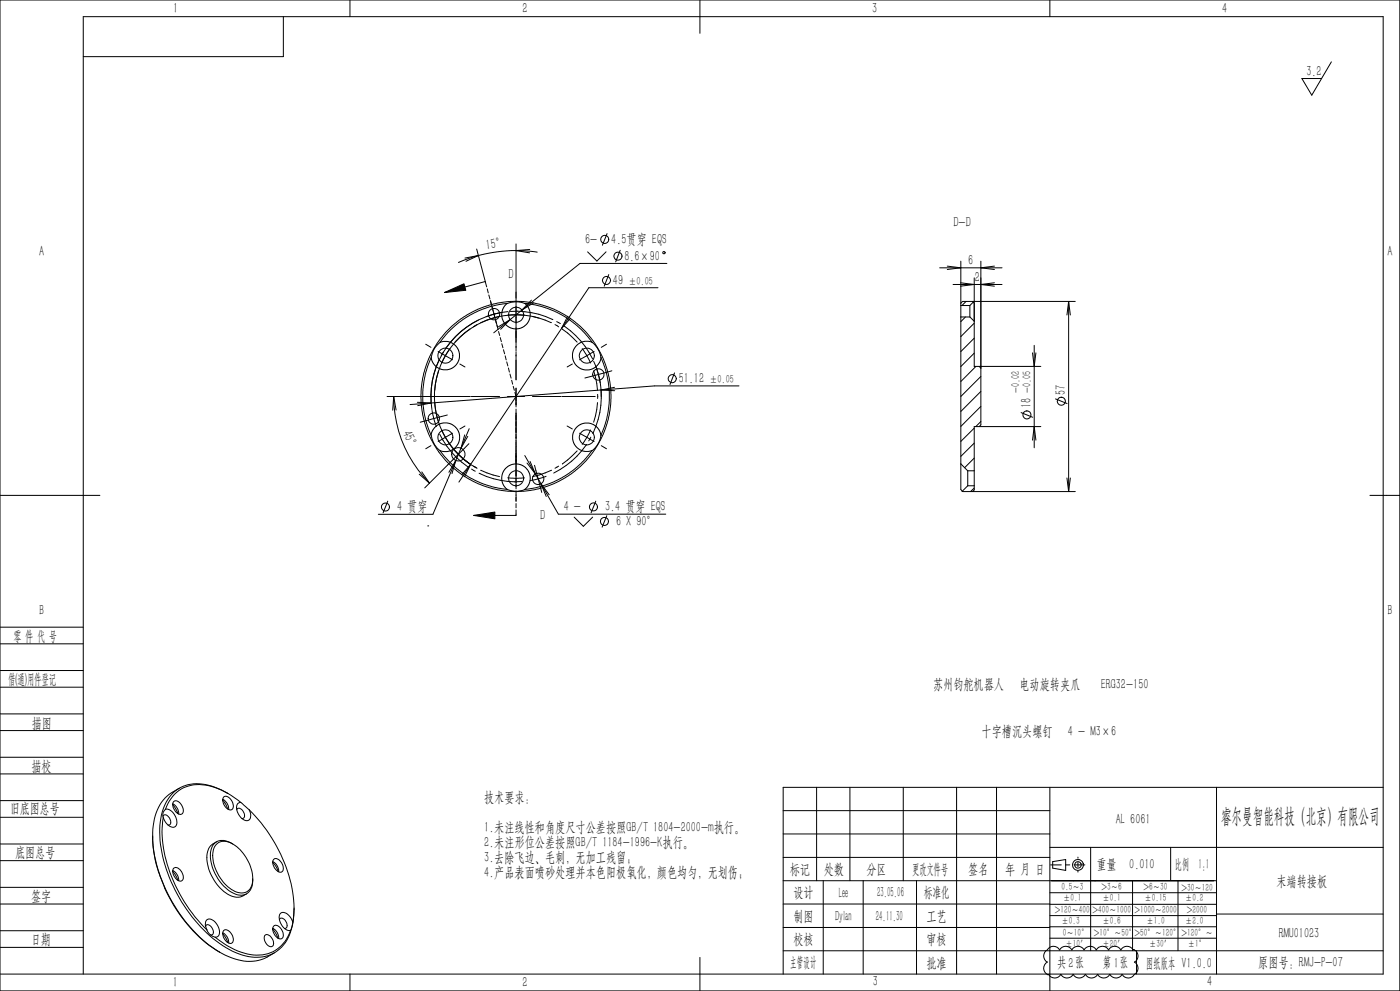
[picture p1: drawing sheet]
<svg xmlns="http://www.w3.org/2000/svg" width="420mm" height="297mm" viewBox="0 0 420 297" stroke-linecap="round" stroke-linejoin="round" font-family="sans-serif">
<g fill="none" stroke="#000" stroke-width=".3">
<path d="M0 0h419.9v297h-419.9zM85 5v12h-60M105 0v5M210 0v10M315 0v5M399.4 18.5l-5.9 10-2.9-5h5.9M143 74.6l2.6 9.8M143.5 76.6l-6 2.1M143.5 76.6l-3.7 1.7M143.5 76.6l-4 .7M154.8 75.1a45.4 45.4 0 0 0-11.3 1.5M154.8 75.1l6.4 .5"/>
<path d="M154.8 73.1v32M154.8 75.1l4.1 .7M158.9 74.8l-4.1 .3M176.3 75.5l2.8 2.7 2.7-2.7M182.1 70l-1.4 3.5M186.1 75l-1.4 3.5M200.1 79h-26.1l-25.9 20.7M284.2 79.8l4 .5-4 .5M288.2 78.3v13.3M294.3 78.3v49l-.5 .5M298.3 79.8l-4 .5 4 .5M133.3 87.7l5.9-2.7 .5 2z"/>
<path d="M141 98.6l-1.6 1.2-2.9 2.7M143.1 97.3l-1.1 .7M143.6 95.9a25.9 25.9 0 0 0-9.9 8.5M145.5 84.4l.5 1.6M145.6 84.4l-12.3 3.3M146.2 86.6l.3 1.2M146.6 88.4l.4 1.2M147.1 90.1l2.2 8.1M147.2 90.2l.2 1.2M147.6 92l.4 1.3M148.1 93.9l.3 1.2M148.6 95.7l.3 1.2"/>
<path d="M149.1 97.5l.3 1.2M149.6 97.9l3.5-2.1-2.9 2.9M149.6 99.4l.3 1.1M149.9 94.8l-5.7 1.9M150.7 93.6l-4.9 1.3M152.1 91l-.8 .7-.6 1.1-.2 2.1 .9 2.1 1.6 1.2 1.7 .4 1.1-.1 1.1-.5 1.2-.9 .7-1.3 .2-2.1-.5-1.5-1-1.3 2.3 .3 4.6 1.3 2.6 1.1 2.7 1.4 4.5 3.6 3.4 4M152.1 91l.7-.2a7 7 0 0 1 4.7 .2M152.1 91l-3 .4-2.4 .6-3.2 1.2-2.4 1.2-4.8 3.4-2 1.9-2.3 2.8M152.3 94.4h5M152.4 93.4a25.6 25.6 0 0 0-22.8 29.4M153.1 93.3a25.4 25.4 0 0 1 12.8 2.5M159.4 90l-2.8 2.9 3.5-2.1"/>
<path d="M159.8 94.8l5.6 1.9M161.5 95.3a24.5 24.5 0 0 0-29.3 14.2 24.5 24.5 0 0 0 10.7 30.8M166.5 97.3l1.1 .7M167 96.4l1.1 .6M168.7 98.6l1.6 1.2 2.8 2.7M169.2 97.7l.2 .1a25.6 25.6 0 0 1 8.4 9.7M170.3 94.8l-1.9 3.7 2.8-3.1M182.6 82.3l-1.3 3.5M197.4 86.2h-20.7l-35.5 53M281.9 80.3h18.7M285.9 85.3h14.7M288.2 84.8l4.1 .5-4.1 .5"/>
<path d="M288.2 91.6v3.4M288.2 95h2.8M288.2 95v44M288.2 91.6h2.8M289.6 95l-1.4 1.4M289.8 90.3l-1.2 1.3M291 91.6v3.4M291.8 90.3l.2 .3M292 90.6l.3 .3v5.4l-1.3-1.3M292 90.6l-1 1M292.3 96.9l-4.1 4M292.3 83.3v26.5h20"/>
<path d="M298.3 84.8l-4 .5 4 .5M320.6 90.3l-.5 4.1M320.6 90.3l.5 4.1M320.6 90.3v57M322.6 90.3h-33.8l-.6 .5M116.1 118.8h25M118.1 118.8a36.5 36.5 0 0 0 10.8 26M118.1 118.8l.7 4.1M118.1 118.8l-.3 4.1M127.7 103.2l1.6 .9M129.4 107.2l-1.1 2.5-.7 2.7-.8 5 .1 3.5 .4 3.4 .7 2.7 1.3 3.5M130.3 118.2v1.2"/>
<path d="M131.3 103.3l.7-.7 2.2-.3 1.3 .4 .9 .7 .9 1 .5 1.6v1.4l-.4 1.1-.6 .9-1 .9-1.6 .5h-1.2l-1.3-.4-1-.6-.8-1-.5-1.4a5.1 5.1 0 0 1 1.9-4.1zM131.4 105.3l2.2 1.3M131.6 111.1l-.6 1.9-.6 3.9M131.8 107.7l-.1 .2a25.4 25.4 0 0 0-2.4 12.6M133 105.5l-.6 1.1M133.6 106.6l-1.1 2.2M133.6 106.6l2.2 1.2M135 104.5l-1.4 2.1M138 109.1l1.5 .9M141.4 118.8h8.4M150.1 101.2l.3 1.2M150.5 103l.4 1.2"/>
<path d="M151 104.8l.4 1.2M151.6 106.6l.2 1.3M152 108.5l.4 1.2M152.3 118.8h5M152.5 110.3l.3 1.2M153 112.1l.3 1.2M153.5 114l.3 1.1M154 115.8l.3 1.2M154.5 117.6l.3 1.2M154.8 105.4v8.4M154.8 116.3v5.7M159.8 118.8h8.4"/>
<path d="M168.5 118.8h10.1M171.7 109.1l-1.6 .9M174.7 104.5l1.4 2.1M176.1 106.6l1.1 2.2M176.1 106.6l-2.2 1.2M177.6 102.6l.5 .4a7.6 7.6 0 0 1 2.2 4.2M177.6 102.6l-1-.3h-1.4l-1.3 .5-.8 .6-1 1.4-.4 1.2 .1 1.4 .5 1.4 .6 .8 1.6 1 1 .3 1.4-.1 1.3-.5 .8-.6 1.1-1.5 .2-1M178.1 108.3a24.5 24.5 0 0 1 2.3 10.6M178.1 111.1l.9 3.8 .2 2M178.2 105.3l-2.1 1.3M178.7 109.9l.8 2.3 .5 2.5M179.3 118.2v1.2"/>
<path d="M180.3 107.1l1.1 2.9 .8 3 .6 4.4v3.5l-.5 3.3-.8 3.1-1.2 3.2M180.3 117.1a25.1 25.1 0 0 1-2.5 12.8M181.9 103.2l-1.5 .9M183.6 111.1l-8.1 2.2M184.4 116.1l-4.1 .8 4.1 .2M202.4 111.8l-1.4 3.4M221.7 115.7h-25.3l-67.1 5.1M292.3 101.3l-4.1 4.1M292.3 105.8l-4.1 4.1M292.8 109.8l-4.6 4.5M293.8 109.8l.5 .5M294.3 112.8l-6.1 6"/>
<path d="M294.3 117.3l-6.1 6M309.8 105.7l.5 4.1 .5-4.1M310.3 103.5v30.7M316.7 119.5l3.4 1.4M125.2 120.6l4.1 .2M129.3 133.6l-1.6 .9M129.3 130.4l.5-1.4 .8-1.1 .8-.6 1.4-.5 1.3-.1 1.1 .3 1.5 1.1 .6 .8 .5 1.3 .1 1.4-.3 1-.8 1.3-1 .9-1 .4-1.7 .1-1.1-.2M129.3 120.8l-4 .8M129.3 120.8l-6.3 .4M129.4 130.5a6.9 6.9 0 0 0 2.6 4.6M129.6 123l.5 2.4M130.1 125.4l.8 2.4"/>
<path d="M130.1 125.4l-4 1.1M130.4 120.7l.6 3.9 .6 1.9M131.6 135.4l3.9 4.4 3.6 2.8 4.3 2.3 3.3 1.2 2.7 .7 4.9 .5 2.8-.1 3.1-.4 2.7-.7 3.3-1.2 5.2-2.9 4.4-3.9 2.8-3.6 2.3-4.3 1.2-3.3 .7-2.7 .5-4.9-.1-2.8-.4-3.1-.7-2.7-1.2-3.3-2.9-5.2-3.9-4.4-3.6-2.8-4.3-2.3-3.3-1.2-2.7-.7-4.9-.5-2.8 .1-3.1 .4-2.7 .7-3.3 1.2-5.2 2.9-4.4 3.9-2.8 3.6-2.3 4.3-1.2 3.3-.7 2.7-.4 3.1-.1 2.8 .3 3.8 .5 2.5 1.6 4.6 2.9 5.2M131.9 130.1a25.2 25.2 0 0 0 8.5 9.8M132 135.1l1.5 1.8 2.4 2.5 4.6 3.5 5.3 2.4 3.7 1 2.6 .3M132.5 128.9l1.1 2.2M133.6 131.1l1.4 2.1M133.6 131.1l-2.2 1.2M134.2 124.4l-4.1 1M134.6 132.7l2.9 3.4M135.8 129.8l-2.2 1.3M136.5 135.1l2.9 2.7"/>
<path d="M137.5 136.1l1.9 1.7M137.5 136.1l-10.1 10.1M138.3 134.3l-8.4 19.8h-16.4M139.4 137.8l1.5 1.2M139.4 137.8l1.6 1.2M139.4 130.3l-1.1 4M139.5 127.7l-1.5 .9M140.3 130.8l-2 3.5M140.7 133l-3.2 3.1M140.8 128.5l-2.5 5.8M140.9 139h.1M141.2 139.2l-2.7 3.1"/>
<path d="M141.2 139.2l-1.8 3.7M141.2 139.2l-3.5 5.3M142 139.7l1.1 .6M154.8 122.6v23.9M157.4 136.5l3.2 5.5M158.1 138.8l2.5 3.2M159 138.3l1.6 3.7M160.4 139.4l1.1 4.1M167.6 139.7l-1.1 .6M170.1 127.7l1.6 .9M173.1 135.1l-2.8 2.7-1.6 1.2M173.9 129.8l2.2 1.3"/>
<path d="M175.9 133.2a25.1 25.1 0 0 1-9.8 8.6M176.1 131.1l-1.4 2.1M176.1 131.1l2.1 1.2M177.2 128.9l-1.1 2.2M177.2 131l-.6 1.1M177.6 135l-2.3 2.9-2 1.9-4.8 3.4-2.4 1.2-3.2 1.2-5.4 1.1M179.2 120.7l-.2 2-.9 3.8M180.3 130.5l-.1 .6a6.9 6.9 0 0 1-2.6 4M180.3 130.5l-.3-1.1-.7-1.2-1.2-.9-1.2-.5h-1.5l-1 .3-1.2 .7-.9 1.1-.5 1.3v1.5l.3 1 .7 1.2 1.1 .9 1.1 .4 1.7 .1 .9-.3M180.4 133.6l1.5 .9M288.2 139v5.8a2.79 2.79 0 0 0 .5 2.4M288.2 139l2.1 2.1"/>
<path d="M292.3 128.3l-4.1 4M292.3 132.8l-4.1 4M292.3 137.3l-2.9 2.9M294.3 121.8l-6.1 6M294.3 126.3l-1.6 1.5M306.3 123.7l3.5 1.4M309.8 131.9l.5-4.1 .5 4.1M312.3 127.8h-20v13.3M0 148.5h30M116.3 150.2l-1.4 3.5M125.8 142.1l3.1 2.7M126.5 141.4l2.4 3.4"/>
<path d="M128.3 157.6h.1M134.7 141.6l2-3.6-1.1 3.9M141.5 140.6l1.1 .6M142.1 154.5l6.4-1v2zM143.7 141.8a24.5 24.5 0 0 0 12.8 2.5M144.2 140.9l3.8 1.5 1.9 .4M152.1 146.7l-.8-.9-.7-1.4-.1-1.2 .2-1.3 .6-1.1 .8-.8 1.4-.8 1.2-.2 1.6 .3 1.1 .6 .8 .7 .7 1.4 .2 1.4-.3 1.4-.6 1.1-.7 .8M152.1 146.7a6.6 6.6 0 0 0 5.4 0M152.3 143.2h5M154.8 147.2v3.1M154.8 150.9v1.3M154.8 152.8v1.7h-12.7"/>
<path d="M160.6 142l6.9 12.1h32.2M161.5 143.5l-2.5 .6M161.5 143.5l1 4.1M163.8 142.7l-2.3 .8M164.8 148.3l-2.5-3.3 1.6 3.8M165.4 140.9l-3.7 1.5-1.9 .4M172.3 155l2.7 2.7 2.8-2.7M178.7 150.2l-1.4 3.5M182 154.6l-1.4 3.4M288.7 147.2l33.9 .1M290.3 141.1v4.5M290.3 145.6l-1.6 1.6"/>
<path d="M290.3 145.6h2M290.3 141.1h2M292.3 141.1v4.5M292.3 146.3l-1.1 1M292.3 145.6v1.2l-.5 .5M320.1 143.3l.5 4M321.1 143.3l-.5 4M411 148.5h8.9M0 188h25M0 193h25M0 214h25M0 218.9h25"/>
<path d="M0 201h25M0 206h25M0 239.9h25M0 226.9h25M0 231.9h25M53.8 236.2l-2.1 1.2a12.6 12.6 0 0 0-5.7 10 39.5 39.5 0 0 0 7.1 25.2 35.4 35.4 0 0 0 17.4 14.8 12.1 12.1 0 0 0 9.7-.6l2.1-1.2M66.8 239.8l1 1.3 .6 1.4M66.8 239.6a3.3 3.3 0 0 1 1.8 3M67 239a1.59 1.59 0 0 1 2.4 .9 1.78 1.78 0 0 1-.2 2.8 2.96 2.96 0 0 1-2.2-3.7zM68.4 237.8a15.4 15.4 0 0 0-13.5-2.1 12.2 12.2 0 0 0-6.8 10.6 39.3 39.3 0 0 0 7.1 25.1 35.4 35.4 0 0 0 17.4 14.8 11 11 0 0 0 15.1-8.7l.4-3 .1-2.4M245 236v27.9M255 236v27.9"/>
<path d="M271 236v27.9M287 236v55.9M299 236v55.9M315 236v61M365 236v55.9M415 236h-180.1v55.9M0 257.9h25M0 244.9h25M0 252.9h25M45.8 250.5a43.1 43.1 0 0 0 10.3 26.4 34.1 34.1 0 0 0 9.8 8.5M48.9 244.6a.86 .86 0 0 1 .8-.4 .86 .86 0 0 1 .8 .5 1.61 1.61 0 0 1 .2 2.6h-.3M49 245a36.7 36.7 0 0 0 5.6 24 47.8 47.8 0 0 0 7.5 9.7"/>
<path d="M49.7 242.5a2.14 2.14 0 0 0-.7 2.5M49.7 242.5a3.8 3.8 0 0 1 3.4 4 1.33 1.33 0 0 1-.8 1.4 1.33 1.33 0 0 1-1.6-.4l-.9-.9-.8-1.6M51.8 240.9a3.4 3.4 0 0 1 1.8 3.1M51.8 241.2l1.2 1.6 .3 1M52 240.3a1.59 1.59 0 0 1 2.4 .9 1.97 1.97 0 0 1 0 2.8 2.7 2.7 0 0 1-2.6-2.9zM64.9 253a4.2 4.2 0 0 1 5.6 .4 12.3 12.3 0 0 1 5.1 11.9 3.5 3.5 0 0 1-5.6 1.6 12.7 12.7 0 0 1-6-12.2zM65 252.3a5.3 5.3 0 0 0-2.7 6.7 13.1 13.1 0 0 0 7.6 9.7 4.1 4.1 0 0 0 4.1-.8M69.8 252.9a4.1 4.1 0 0 0-6.1 .8 11.4 11.4 0 0 0 2.5 10.8 8.1 8.1 0 0 0 6.8 3.7 4.1 4.1 0 0 0 2.8-4.8M71 242.7a1.09 1.09 0 0 1 1.2-.4 1.09 1.09 0 0 1 .8 .9 1.14 1.14 0 0 1 .5 1.2 1.14 1.14 0 0 1-.9 .9M72.3 240.5a20.3 20.3 0 0 0-14.2-5.3 10.3 10.3 0 0 0-8.4 7.3M72.3 240.5l2.5 2.2M72.3 240.5a1.55 1.55 0 0 0-1.2 2.4 3.5 3.5 0 0 0 3.4 3 2.33 2.33 0 0 0 .3-3.2"/>
<path d="M74.8 242.7a44.4 44.4 0 0 1 13.4 29.4l-.4 4.3M81.8 258.5l1.2 1.6 .4 1.1M81.8 258.2a3.4 3.4 0 0 1 1.8 3.1M82.2 257.5a2.28 2.28 0 0 1 2.7 2.1 1.13 1.13 0 0 1-.1 1.4 1.13 1.13 0 0 1-1.4 .2 3.1 3.1 0 0 1-1.4-3.6zM234.9 249.9h80.1M234.9 243h80.1M234.9 257h80.1M315 254h100M315.2 259.2h3.2M315.8 258.2l3.9-.6v3.3l-3.9-.7zM319.7 259.2h1.2M322.2 259.2h3.3"/>
<path d="M323.4 256.9v.3M323.4 258.5v1.3M327.2 254v30.9M351.2 254v9.9M0 278.9h25M0 265.9h25M0 270.9h25M51.8 260.9a3.3 3.3 0 0 1 1.8 3M51.8 261.2l.8 1 .7 1.6M52 260.3a1.59 1.59 0 0 1 2.4 .9 2.04 2.04 0 0 1 0 2.8 2.85 2.85 0 0 1-2.4-3.7zM61.7 277.6a1.09 1.09 0 0 1 1.1-.4 1.09 1.09 0 0 1 .8 .9 1.35 1.35 0 0 1-.1 2.1h-.4M62.1 278.7a3.4 3.4 0 0 0 2.5 2.2"/>
<path d="M62.1 278.7a2.33 2.33 0 0 1 .3-3.2 3.6 3.6 0 0 1 3.5 3.8 1.28 1.28 0 0 1-1.3 1.6M66.8 279.8l1 1.4 .6 1.3M66.8 279.6a3.3 3.3 0 0 1 1.8 3M67.2 278.8a2.31 2.31 0 0 1 2.7 2.1 1.18 1.18 0 0 1-.4 1.7 1.18 1.18 0 0 1-1.6-.5 2.73 2.73 0 0 1-.7-3.3zM81.8 278.2a3.3 3.3 0 0 1 1.8 3.1M81.8 278.5l1 1.3 .6 1.4M82.2 277.5a2.4 2.4 0 0 1 2.8 2.5 1.11 1.11 0 0 1-.7 1.4 1.11 1.11 0 0 1-1.4-.6 2.58 2.58 0 0 1-.7-3.3zM83.8 275.6a1.09 1.09 0 0 1 1.2-.4 1.09 1.09 0 0 1 .8 1 1.17 1.17 0 0 1 .4 1.2 1.17 1.17 0 0 1-.9 .9M87.2 278.8a10.5 10.5 0 0 1-13.9 6.9 24.9 24.9 0 0 1-8.7-4.8M87.8 276.4l-.6 2.4M87.8 276.4a3.4 3.4 0 0 0-3.4-2.8 3.2 3.2 0 0 0 .6 4.4l1.3 .8h.9M234.9 270.9h80.1"/>
<path d="M234.9 263.9h130.1M234.9 278h80.1M247 263.9v28M259 263.9v28M275 263.9v28M315 277.7h50M315 274.4h50M315 271h50M315 267.5h50M321.9 263.9h.1M323.4 261v.4M328.5 263.9h.1"/>
<path d="M334.9 263.9h.1M339.8 263.9v21M353.4 263.9v21M365 273.9h50M0 283.9h25M0 291.9h415v-286.9h-390v286.9M79.5 280.3a1.58 1.58 0 0 1 2.2 1.1 1.33 1.33 0 0 1 .4 1.4 1.33 1.33 0 0 1-1 .9 2.75 2.75 0 0 1-1.6-3.4zM105 291.9v5.1M210 286.9v10.1M234.9 284.9h180.1M313.7 285l.5-.3a2.09 2.09 0 0 1 3.7 0 2.09 2.09 0 0 1 3.7 0 2.06 2.06 0 0 1 3.6 0 2.09 2.09 0 0 1 3.7 0 2.09 2.09 0 0 1 3.7 0 2.09 2.09 0 0 1 3.7 0 2.09 2.09 0 0 1 3.6 0l.2-.1a2.04 2.04 0 0 1 1.3 1.8 2.04 2.04 0 0 1-1.1 1.9 2.09 2.09 0 0 1 0 3.7 2.09 2.09 0 0 1-3.7 0 2.09 2.09 0 0 1-3.6 0 2.06 2.06 0 0 1-3.7 0 2.09 2.09 0 0 1-3.7 0 2.09 2.09 0 0 1-3.7 0 2.09 2.09 0 0 1-3.6 0 2.09 2.09 0 0 1-3.7 0l-.1 .1a2.11 2.11 0 0 1-1.4-1.8 2.11 2.11 0 0 1 1.1-2 2.1 2.1 0 0 1-.5-3.3zM315 281.2h50"/>
<circle cx="181.4" cy="71.7" r="1.21"/>
<circle cx="185.4" cy="76.8" r="1.22"/>
<circle cx="199.2" cy="75.7" r=".35"/>
<circle cx="148.2" cy="94.2" r="1.71"/>
<circle cx="154.8" cy="94.3" r="2.25"/>
<circle cx="182" cy="84" r="1.21"/>
<circle cx="133.6" cy="106.6" r="2.24"/>
<circle cx="176.1" cy="106.6" r="2.25"/>
<circle cx="179.5" cy="112.2" r="1.71"/>
<circle cx="201.7" cy="113.5" r="1.22"/>
<circle cx="130.1" cy="125.4" r="1.71"/>
<circle cx="133.6" cy="131.1" r="2.24"/>
<circle cx="137.5" cy="136.2" r="2"/>
<circle cx="176.1" cy="131.1" r="2.25"/>
<circle cx="308.1" cy="124.4" r="1.2"/>
<circle cx="318.4" cy="120.2" r="1.21"/>
<circle cx="115.6" cy="152" r="1.2"/>
<circle cx="154.8" cy="143.3" r="2.25"/>
<circle cx="161.4" cy="143.5" r="1.71"/>
<circle cx="178" cy="151.9" r="1.21"/>
<circle cx="181.3" cy="156.3" r="1.21"/>
<circle cx="323.4" cy="259.2" r=".99"/>
<circle cx="323.4" cy="259.2" r="1.63"/>
</g>
<path d="M341 284.9v7" fill="none" stroke="#0a0605" stroke-width=".3"/>
<path d="M133.3 87.7l5.9-2.7 .5 2zM142.1 154.5l6.4-1v2z" fill="#000"/>
<text font-size="6.3" x="366.3" y="246.6">睿尔曼智能科技（北京）有限公司</text>
<g font-size="4.4">
<text x="51.9" y="4">1</text>
<text x="156.8" y="4">2</text>
<text x="261.6" y="4">3</text>
<text x="366.7" y="4">4</text>
<text x="391.9" y="22.7">3.2</text>
<text x="286" y="67.9">D-D</text>
<text x="11.7" y="76.6">A</text>
<text x="145.9" y="74.8" transform="rotate(-8 145.9 74.8)">15°</text>
<text x="175.6" y="73.1">6-</text>
<text x="183.4" y="73.1">4.5贯穿 EQS</text>
<text x="416.2" y="76.6">A</text>
<text x="152.6" y="83.7">D</text>
<text x="187.3" y="78.1">8.6×90</text>
<text x="290.5" y="79.4">6</text>
<text x="183.9" y="85.4">49</text>
<text x="292.5" y="84.4">2</text>
<text x="203.6" y="114.8">51.12</text>
<text x="319.7" y="118.3" transform="rotate(-90 319.7 118.3)">57</text>
<text x="309.3" y="122.4" transform="rotate(-90 309.3 122.4)">18</text>
<text x="120.7" y="129.7" transform="rotate(68 120.7 129.7)">45°</text>
<text x="119.1" y="153.3">4 贯穿</text>
<text x="162.1" y="155.9">D</text>
<text x="169.1" y="153.2">4 -</text>
<text x="181.5" y="153.2">3.4 贯穿 EQS</text>
<text x="184.8" y="157.6">6 X 90°</text>
<text x="11.8" y="184.4">B</text>
<text x="416.2" y="184.4">B</text>
<text x="4" y="192">零 件 代 号</text>
<text x="2.5" y="205.1">借(通)用件登记</text>
<text x="279.9" y="206.4">苏州钧舵机器人</text>
<text x="305.8" y="206.4">电动旋转夹爪</text>
<text x="330.2" y="206.4">ERG32-150</text>
<text x="9.5" y="218.1">描图</text>
<text x="294.5" y="220.5">十字槽沉头螺钉</text>
<text x="320.4" y="220.5">4 - M3×6</text>
<text x="9.5" y="231.1">描校</text>
<text x="3" y="243.6">旧底图总号</text>
<text x="145.2" y="240.2">技术要求：</text>
<text x="145.2" y="249.3">1.未注线性和角度尺寸公差按照GB/T 1804-2000-m执行。</text>
<text x="334.8" y="246.9">AL 6061</text>
<text x="4.6" y="256.9">底图总号</text>
<text x="145.2" y="253.7">2.未注形位公差按照GB/T 1184-1996-K执行。</text>
<text x="145.2" y="262.8">4.产品表面喷砂处理并本色阳极氧化，颜色均匀，无划伤；</text>
<text x="145.2" y="258.3">3.去除飞边、毛刺，无加工残留；</text>
<text x="236.9" y="261.8">标记</text>
<text x="247.1" y="261.8">处数</text>
<text x="259.9" y="261.8">分区</text>
<text x="273.7" y="261.8">更改文件号</text>
<text x="290.4" y="261.8">签名</text>
<text x="301.5" y="261.8">年 月 日</text>
<text x="329" y="260.4">重量</text>
<text x="338.8" y="260.4">0.010</text>
<text x="352.5" y="260.4">比例 1:1</text>
<text x="9.3" y="270">签字</text>
<text x="238" y="268.8">设计</text>
<text x="251.6" y="269.1">Lee</text>
<text x="263.1" y="268.8">23.05.06</text>
<text x="277.2" y="268.8">标准化</text>
<text x="382.9" y="265.4">末端转接板</text>
<text x="238.1" y="276">制图</text>
<text x="250.6" y="275.9">Dylan</text>
<text x="262.8" y="276">24.11.30</text>
<text x="278" y="276">工艺</text>
<text x="383.6" y="281">RMU01023</text>
<text x="9.4" y="282.8">日期</text>
<text x="238" y="282.9">校核</text>
<text x="278" y="283">审核</text>
<text x="237.1" y="289.9">主管设计</text>
<text x="278" y="290.2">批准</text>
<text x="317.1" y="289.9">共2张</text>
<text x="330.9" y="289.9">第 1张</text>
<text x="343.8" y="290.2">图纸版本 V1.0.0</text>
<text x="377.5" y="289.9">原图号：RMJ-P-07</text>
<text x="51.8" y="295.8">1</text>
<text x="156.8" y="295.8">2</text>
<text x="261.8" y="295.6">3</text>
<text x="362.1" y="295.6">4</text>
</g>
<g font-size="3.5">
<text x="188.5" y="85.4">±0.05</text>
<text x="212.8" y="114.8">±0.05</text>
<text x="305.8" y="117.8" transform="rotate(-90 305.8 117.8)">-0.02</text>
<text x="309.3" y="117.8" transform="rotate(-90 309.3 117.8)">-0.05</text>
</g>
<g font-size="3.1">
<text x="318.4" y="266.8">0.5～3</text>
<text x="330.5" y="266.8">&gt;3～6</text>
<text x="343.1" y="266.8">&gt;6～30</text>
<text x="354.4" y="267">&gt;30～120</text>
<text x="316.5" y="273.7">&gt;120～400</text>
<text x="319" y="270">±0.1</text>
<text x="327.7" y="273.7">&gt;400～1000</text>
<text x="330.8" y="270">±0.1</text>
<text x="340.3" y="273.7">&gt;1000～2000</text>
<text x="343.4" y="270">±0.15</text>
<text x="355.5" y="270">±0.2</text>
<text x="356" y="273.7">&gt;2000</text>
<text x="318.4" y="277">±0.3</text>
<text x="318.9" y="280.5">0～10°</text>
<text x="328.1" y="280.5">&gt;10°～50°&gt;50°～120°</text>
<text x="330.8" y="277">±0.6</text>
<text x="343.9" y="277">±1.0</text>
<text x="354.4" y="280.5">&gt;120°～</text>
<text x="355.5" y="277">±2.0</text>
<text x="319.7" y="283.8">±10′</text>
<text x="330.8" y="283.8">±20′</text>
<text x="344.7" y="283.8">±30′</text>
<text x="356.4" y="283.8">±1°</text>
</g>
</svg>
